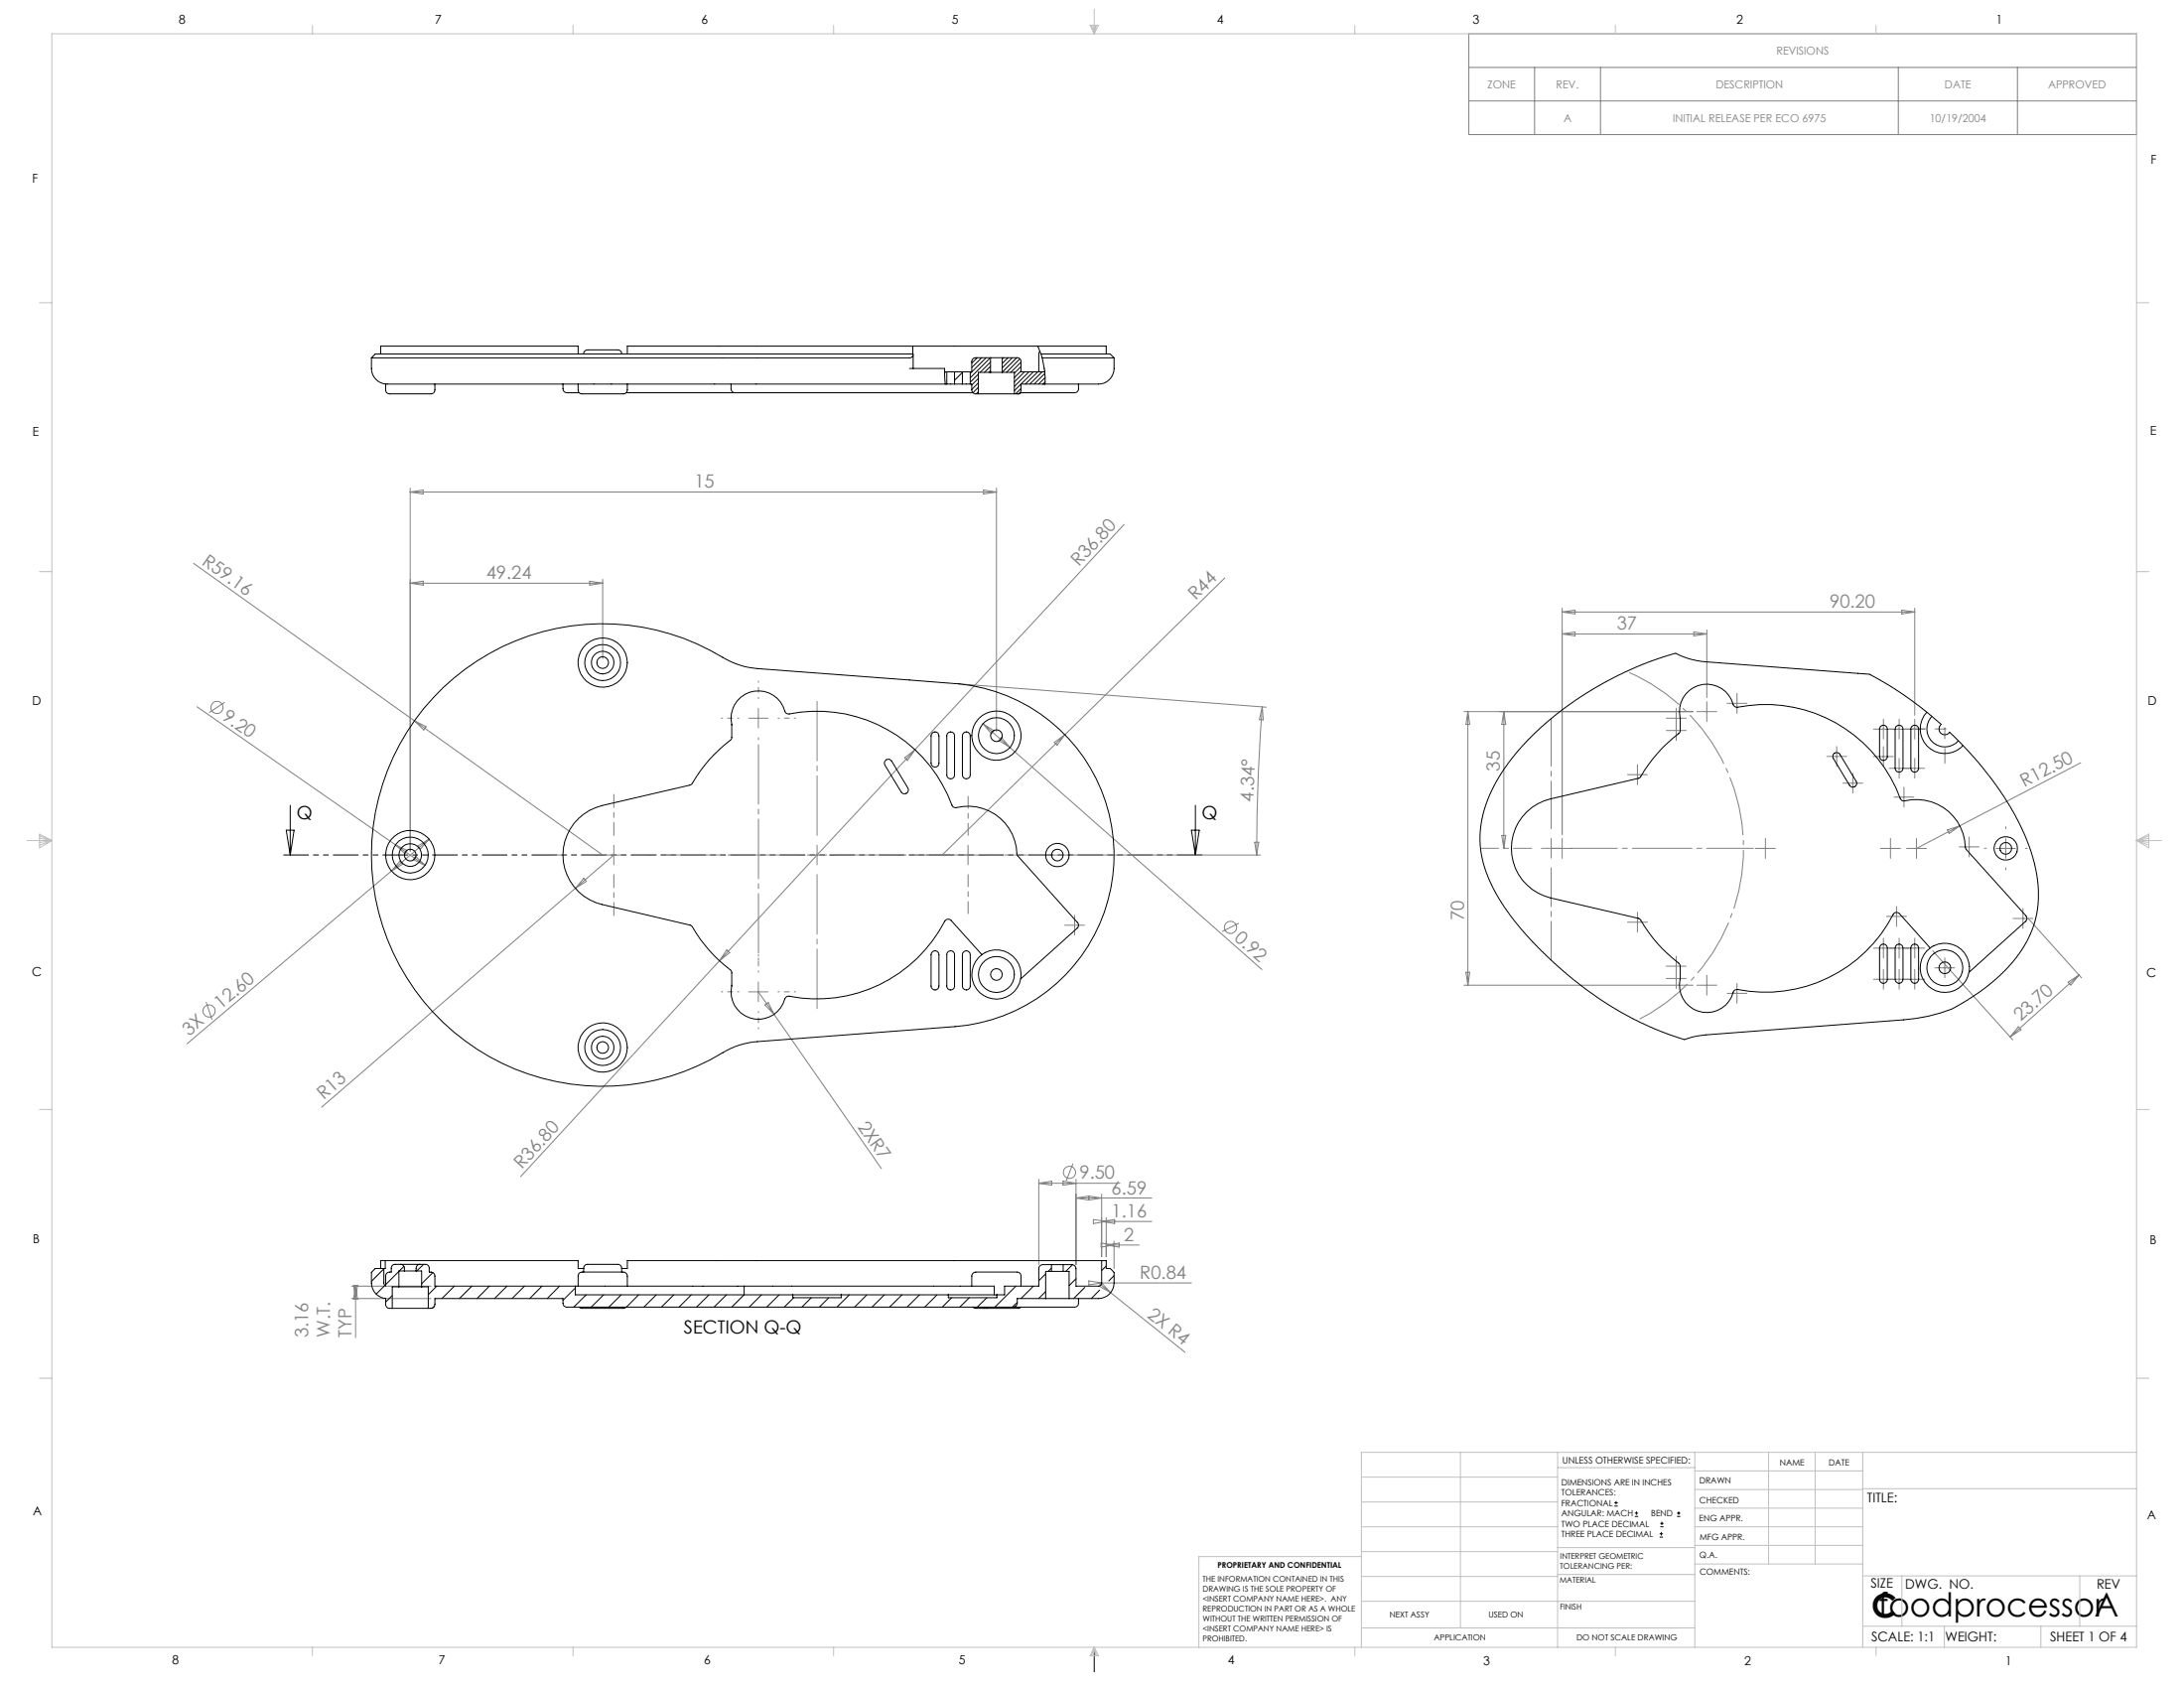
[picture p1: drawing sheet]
<svg xmlns="http://www.w3.org/2000/svg" width="559mm" height="432mm" viewBox="0 0 559 432" stroke-linecap="round" stroke-linejoin="round" font-family="sans-serif">
<g fill="none" stroke="#808080" stroke-width=".25">
<path d="M375.8 8.6h170.9v25.8h-170.9zM375.8 17.3h170.9M392.6 17.3v17.1M409.5 17.3v17.1M485.7 17.3v17.1M516.2 17.3v17.1M375.8 25.8h170.9M105 124.8v92.9M105 125.9l3.3-.6v1.1zM105 125.9h150M251.6 125.3l3.4 .6-3.4 .5zM255 124.8v62.4"/>
<path d="M287.6 134.2l-103.5 111.6M49.5 144.1l104.7 74.6M105 149.2h49.2M105 149.2l3.3-.5v1zM150.9 148.7l3.3 .5-3.3 .5zM154.2 148.2v20.3M313.4 147.8l-40.9 40.1M399.7 155.6v57.9M399.7 156.6l3.3-.5v1zM399.7 156.6h90.2M486.6 156.1l3.3 .5-3.3 .5zM489.9 155.6v27.4"/>
<path d="M57.5 179.6l-4 2.7M245.4 174.9l78.6 6M399.7 162.2h37M399.7 162.2l3.3-.6v1.1zM433.4 161.6l3.3 .6-3.3 .5zM436.7 179.5v5.1M436.7 161.1v17.4M441.9 179.9h5.1M444.4 177.4v5.1M50.4 180.8l58.4 40.6M106 184.4l3 1.5-.6 .8zM191.6 183.7h4.9"/>
<path d="M194 181.2v5M231.5 193.9l2.6-2.1-1.9 2.7zM251.5 185.1l6.9 6.1M251.5 185.1l2.8 1.8-.7 .8zM256.3 188.7l2.1 2.5-2.8-1.8zM258.4 191.2l64.5 56.8M269.8 189.9l2.7-2-2 2.7zM272.5 187.9l-31.4 30.8M323 180.8l-.3 3.5a526.1 526.1 0 0 0-1.2 34.4M323 180.8l.2 3.4-1-.1zM374.6 182h58.6M375.6 182l.5 3.3h-1z"/>
<path d="M375.6 182v70M384.8 182v35M384.8 182l.5 3.3h-1.1zM416.4 198.2h5.1M419 195.6v5.1M426.3 183.7h5.1M426.3 186.9h5.1M428.9 181.2v8.2M434.2 182h5M467.4 193.5h5.1M469.9 191v5M474.1 197.8v5.1"/>
<path d="M479.4 193.5h5M479.4 186.5h13M481.9 184v5.1M481.9 191v5.1M483.4 196.5h9M485.9 184v5.1M485.9 194v5.1M489.9 184v5.1M489.9 194v5.1M495.1 186.5h2.8M497.6 186.2v2.8M532.4 195.1l-42 21.9"/>
<path d="M101.2 216.1l3 1.5-.6 .8zM106.3 219l2.5 2.4-3.1-1.5zM106.9 216.4l2.9-1.7-2.2 2.5zM109.8 214.7l-62 52.3M154.6 218.7h4.9M157.1 218.7l-9.9 8.5M157.1 216.2v5M206.6 218.7h4.9M209.1 216.2v5M245.2 218.7h5M247.7 216.2v5M263.7 218.7h58.8"/>
<path d="M321 215.4h1.1l-.6 3.3zM384.2 213.7h1.1l-.5 3.3zM397.2 217h5M399.7 214.5v5.1M449.2 217h5M451.7 214.5v5.1M471.5 200.3h5.1M481.2 217h5M483.7 214.5v5.1M484.6 203.9h5.1M487.2 201.4v5M487.8 217h5.1"/>
<path d="M490.4 214.5v5.1M498.3 212.3l3.1-1.1-2.7 2zM501.3 216.6h5.1M503.8 214.1v5.1M510.7 217h5M513.2 214.5v5M102.3 220.3l.7 .8-2.8 1.7zM147.2 227.2l-64.9 56M149.4 224.7l.6 .8-2.8 1.7zM272.4 236.7h5.1M275 234.1v5.1M317 236.1l-4.3 2.2"/>
<path d="M416.4 235.9h5.1M419 233.4v5M481.9 240v5.1M482.7 234.4h5.1M485.2 231.9v5.1M485.9 240v5.1M489.9 240v5.1M515.1 235h5M517.6 232.4v5.1M519 235l13.6 15.2M52.7 256.3l1.6 4.6M184.1 245.8l-50.9 55.2"/>
<path d="M185.9 243l.8 .7-2.6 2.1zM191.6 253.7h4.9M194 253.7l4 5.8M194 251.2v5M195.7 257.1l.9-.6 1.4 3zM198 259.5l27.5 39.4M374.6 252h58.6M375.1 248.7h1l-.5 3.3zM426.3 247.2h5.1M426.3 250.3h5.1M428.9 244.6v8.2M434.2 252h5"/>
<path d="M436.7 249.5v5.1M441.9 254.1h5.1M444.4 251.6v5M479.4 250.5h13M479.4 242.5h13M481.9 248v5M485.9 248v5M489.9 248v5M494.5 243.2l20.5 22.8M495.1 247.6h5M497.6 245v5.1M529.1 251.2l2.9-1.8-2.2 2.6z"/>
<path d="M532 249.4l-17.7 15.9M516.4 262.6l.7 .8-2.8 1.9zM274.5 297.7l-1.7 4.4M265.8 301.7v21.8M265.8 302.7h20.8M265.8 302.7l3.3-.5v1zM272 302.2l3.3 .5-3.3 .5zM275.3 301.7v21.8M275.3 306.5h19.4M275.3 306.5l3.3 .5M278.6 306l-3.3 .5M278.6 306v1"/>
<path d="M278.6 306l3.3 .5-3.3 .5M279.8 312l3.2 .5-3.2 .5zM281.7 318l3.3 .5-3.3 .5zM281.9 305.5v16M281.9 312.5h12.8M281.9 312.5l3.3-.5v1zM283 318.5h8.5M283 318.5l3.3-.5v1zM283 311.5v10M285 317.5v7M90 332.2h20.3M90 329h20.3"/>
<path d="M90.5 328.9h1l-.5 3.3zM91 329v13.2M91 329l.5 3.3h-1zM278.6 327.7l3.3 .5-3.3 .5zM281.9 328.2l2.3 2.5-2.9-1.7zM284.2 330.7l19 15.2M304.8 328.2h-23.7l3.1 2.5"/>
<circle cx="55.5" cy="181" r="1.56"/>
<circle cx="314.9" cy="237.2" r="1.55"/>
<circle cx="53.5" cy="258.6" r="1.57"/>
<circle cx="273.6" cy="299.9" r="1.55"/>
</g>
<g fill="none" stroke="#000" stroke-width=".25">
<path d="M95 91.5a6.3 6.3 0 0 0 1.1 5.4 4.1 4.1 0 0 0 2.6 1.3M95 91.5l1-.9h137.6a.89 .89 0 0 1-.9 .9zM97.4 90.6v-2.1h50.5v2.1M98.7 98.2v1.6a1.1 1.1 0 0 0 1.4 1h7.5a6.2 6.2 0 0 0 3.2-.2l.4-.4 .1-2M98.7 98.2h143.6M144 98.2v1.2a1.25 1.25 0 0 0 1.8 1.1h2.4M147.9 98.2v1.6a1.1 1.1 0 0 0 1.5 1h7.4a6.3 6.3 0 0 0 3.3-.2l.3-.4 .1-2M149.3 90.6a1.11 1.11 0 0 1 1.5-1.1h4.8a6 6 0 0 1 3 .2l.4 .4 .1 .5M187 98.2v1.2a1.02 1.02 0 0 0 1 1.1M232.7 94.3h9l.2 3.9M233.5 88.5v2.1M233.6 90.6v3.7"/>
<path d="M241.7 95.1h.6M242 95.1l-.3 .3M242.3 98.2h1.9M242.3 95.1h1.9M242.3 95.1v3.1M244.2 95.1v3.1M244.2 98.2h2M244.2 95.1h2M246.2 98.2h2M246.2 95.1h2M246.2 95.1v3.1M246.2 95.3l-2 2"/>
<path d="M248.2 98.2h.4v1.6a1.02 1.02 0 0 0 1.1 1h.6M248.2 95.1v3.1M250 91.5l-1.4 1.4M250.3 95.7l-2.1 2.1M250.3 96.8l-1.7 1.7M250.3 97.9l-1.7 1.7M250.3 99.1l-1.3 1.4M251.2 91.5l-2.6 2.5M252.3 91.5l-4.1 4M253.4 91.5l-5.2 5.2M253.4 92.6l-2.6 2.6M253.4 93.7l-1.5 1.5"/>
<path d="M253.4 94.8l-.4 .4M253.4 91.5h-3.7a1.02 1.02 0 0 0-1.1 1v2.6h-.4M253.4 95.3h3M253.4 91.5h3M253.4 95.3h-3.1v5.5M253.4 91.5v3.8M256.4 91.5h3.8a.96 .96 0 0 1 1 1v2.6l6.1-.1M256.4 95.3h3.1v5.5M256.4 91.5v3.8M256.8 91.5l-.4 .3M257.9 91.5l-1.5 1.5M259 91.5l-2.6 2.6"/>
<path d="M260.1 91.5l-3.7 3.7M260.9 91.8l-3.4 3.4M261.2 92.6l-2.6 2.6M261.2 93.8l-1.7 1.7M261.2 94.9l-1.7 1.7M261.2 99.4l-1.3 1.4M262.1 95.1l-2.6 2.6M263.3 95.1l-3.8 3.7M264.4 95.1l-4.9 4.8M265.5 88.5h-105v2.1M265.5 88.5h17.5v2.1M265.5 88.5l.8 2.1"/>
<path d="M265.5 95.1l-3.1 3.1M266.1 89.9l-.3 .7v4.5M266.3 90.6h17.8l.9 .9M266.3 90.6l.4 .9M266.7 91.5h18.3M266.7 91.5l.6 3.5 .1 3.2h-6.2v1.6a.96 .96 0 0 1-1 1h-.7M266.7 95.1l-3.2 3.1M267.3 95.5l-2.7 2.7M267.4 96.6l-1.7 1.6M267.4 97.7l-.6 .5M275.9 98.2v1.2a1.02 1.02 0 0 1-.9 1.1h-14.1M285 91.5a6.2 6.2 0 0 1-1.1 5.6 5.7 5.7 0 0 1-4.2 1.1h-12.8"/>
<path d="M160.2 100.5h27.8M188 100.5h60.9M250.3 100.8h9.2M250.3 100.2l-.5 .6M261.2 100.5l-.8 .3M113.4 175.9a59.3 59.3 0 0 1 72.5-7.2l2.2 1 2.2 .8 3.5 .5 50.6 3.9a44 44 0 0 1 40.6 43.8 44 44 0 0 1-40.6 43.9l-50.6 3.9a19.8 19.8 0 0 0-8.9 2.8 59.2 59.2 0 0 1-77.7-14.6 59.2 59.2 0 0 1 6.2-78.8zM226.8 194.3a1.02 1.02 0 0 1 1.3 .4l4.2 6.8a1 1 0 0 1-.4 1.4 1 1 0 0 1-1.3-.3l-4.2-6.9a1.02 1.02 0 0 1 .4-1.4zM238.5 187.5a.97 .97 0 0 1 1.1-.2 .97 .97 0 0 1 .6 .9v7a1.01 1.01 0 0 1-1 1 1.01 1.01 0 0 1-1-1v-7zM242.5 187.5a.97 .97 0 0 1 1.1-.2 .97 .97 0 0 1 .6 .9v10a.99 .99 0 0 1-1 1 .99 .99 0 0 1-.9-1v-10.2zM246.5 187.5a1 1 0 0 1 1.1-.2 1 1 0 0 1 .6 .9v10a1.01 1.01 0 0 1-1 1 1.01 1.01 0 0 1-1-1v-10zM391.1 189.1l3.4-3.3 4.6-3.7 4.3-3.2 4.9-3.1 5.1-2.7 5.1-2.4 5.9-2.3 4.2-1.3a22.2 22.2 0 0 0 7.9 2.2l41.8 3.2 5.3 2.9 3.7 2.5 4.6 3.4 4.8 4a1.48 1.48 0 0 0-.1 2.3 1.48 1.48 0 0 0 2.2-.3l4.5 4.5 3.8 4.3 3.7 4.8 4.3 6.7 2.8 5.6 1.9 5 1.3 5.5 .4 3.9-.1 4.4-.9 4.3-1.9 4.5-2 3.1-3.1 3.8-4.2 3.9-4 3-5.9 3.5a41.6 41.6 0 0 1-12.4 2.8l-50.5 3.8-3.5 .6-2 .6-6-2-7-3.2-6.7-3.8-6.3-4.5-4.1-3.2-5.3-4.7-4-4.2-4-4.5-3-4.2-2.6-4.4-1.8-4.1-.9-3.2-.6-3.9v-3.5l.7-4.1 1.3-4 2.1-4.4 2.4-3.8 2.9-3.7zM469.1 192.9a1 1 0 0 1 1.7 .1l4.1 6.8a.99 .99 0 0 1-.3 1.4 .99 .99 0 0 1-1.4-.3l-4.2-7z"/>
<path d="M481.2 185.8a.99 .99 0 0 1 1.1-.2 .99 .99 0 0 1 .6 .9v7a.99 .99 0 0 1-1 1 .99 .99 0 0 1-1-1v-7.2zM485.2 185.8a1.02 1.02 0 0 1 1.1-.2 1.02 1.02 0 0 1 .6 .9v10a1.01 1.01 0 0 1-1 1 1.01 1.01 0 0 1-1-1v-10zM489.2 185.8a.99 .99 0 0 1 1.1-.2 .99 .99 0 0 1 .6 .9v10a.99 .99 0 0 1-1 1 .99 .99 0 0 1-1-1v-10.2zM493 182.2a6.3 6.3 0 0 0 .3 8.9 6.3 6.3 0 0 0 8.9-.4M494.3 183.3a4.6 4.6 0 0 0 .2 6.6 4.6 4.6 0 0 0 6.6-.4M73.2 212.4h2l-.9 6.3zM74.3 206v12.7M304.8 212.4h2l-.9 6.3zM305.9 206v12.7M238.4 243.7a1 1 0 0 1 1.1-.4 1 1 0 0 1 .7 .9v8a1.01 1.01 0 0 1-1 1 1.01 1.01 0 0 1-1-1v-8zM242.5 243.5a.99 .99 0 0 1 1.1-.2 .99 .99 0 0 1 .6 .9v8a.99 .99 0 0 1-1 1 .99 .99 0 0 1-.9-1v-8.1zM246.5 243.5a1.02 1.02 0 0 1 1.1-.2 1.02 1.02 0 0 1 .6 .9v8a1.01 1.01 0 0 1-1 1 1.01 1.01 0 0 1-1-1v-8z"/>
<path d="M251.2 244.2l-7.9-8.8a.99 .99 0 0 0-1.6 .3 37 37 0 0 1-40.1 19.1l-.5 .3a8.8 8.8 0 0 1-4.4 5.1 7 7 0 0 1-9.5-8.2l-.1-3.6a42.9 42.9 0 0 1-10.3-11.7l-22.7-5.3a13 13 0 0 1-10.1-12.7 13 13 0 0 1 10.1-12.6l22.7-5.4a42.7 42.7 0 0 1 10.4-11.8v-3.4a7.1 7.1 0 0 1 5.3-8.6 7.1 7.1 0 0 1 8.5 5.3l.6 .4a37.1 37.1 0 0 1 42.1 23.7l.7 .3a12.7 12.7 0 0 1 15.9 12.2l15.4 17.2a1.03 1.03 0 0 1-.1 1.4l-14.4 13M481.3 241.7a.98 .98 0 0 1 1.1-.1 .98 .98 0 0 1 .5 .9v8a.99 .99 0 0 1-1 1 .99 .99 0 0 1-1-1v-8.2zM485.2 241.8a1 1 0 0 1 1.1-.2 1 1 0 0 1 .6 .9v8a1.01 1.01 0 0 1-1 1 1.01 1.01 0 0 1-1-1v-8zM489.1 242a1 1 0 0 1 1.1-.4 1 1 0 0 1 .7 .9v8a.99 .99 0 0 1-1 1 .99 .99 0 0 1-1-1v-8.2zM493.9 242.5l-7.9-8.7a.99 .99 0 0 0-1.6 .2 36.9 36.9 0 0 1-40.1 19.1l-.7 .4a7 7 0 0 1-8.5 5.4 7 7 0 0 1-5.2-8.6l-.1-3.6a42.5 42.5 0 0 1-10.3-11.7l-22.8-5.3a13 13 0 0 1-10-12.7 13 13 0 0 1 10-12.6l22.8-5.4a43.8 43.8 0 0 1 10.3-11.7l.1-3.6a7 7 0 0 1 5.2-8.5 7 7 0 0 1 8.5 5.3l.7 .4a37.1 37.1 0 0 1 42.1 23.7l.4 .3a13 13 0 0 1 14.8 6.8 12.5 12.5 0 0 1 1.2 5.1l.2 .4 15.4 17.1a.98 .98 0 0 1-.1 1.4l-14.5 13M98.2 324.6l-3.2 3.2M98.2 324.5h-2.2l-1 1a6.4 6.4 0 0 0 1.1 5.4 3.9 3.9 0 0 0 2.6 1.2v1.6a1.02 1.02 0 0 0 1 1h.7M98.5 328.8l-2.3 2.2M98.6 322.5v2h-.4M98.6 322.5h49.3v2h1.4M98.6 322.5h-1.2v2M100.4 334.7h9.2"/>
<path d="M100.4 331.4l-1.7 1.7M102.1 325.2l-3.4 3.4M102.1 329.2h5.8M102.1 329.2h-1.7v5.5M102.5 323.4h5M102.5 323.4a.96 .96 0 0 1 1 1v.7M102.5 323.4h-1.4a.96 .96 0 0 0-1 1v1a1.1 1.1 0 0 0-1.4 1v2.5l-.5-.6v-3.8M103.4 323.9l-1.2 1.2M103.5 325.1h3M103.5 325.1h-1.4v4.1M106.5 325.1h1.4v4.1M107.5 323.4a.96 .96 0 0 0-1 1v.7"/>
<path d="M107.5 323.4h1.3a.96 .96 0 0 1 1 1v1a1.13 1.13 0 0 1 1.5 1v2.6h35.9M107.9 329.2h1.7v5.5M108.4 323.4l-1.8 1.7M110.7 325.5l-2.8 2.9M111.2 334l-.6 .6M111.7 329l-2.1 2.2M116.2 329l-3.1 3.2M120.7 329l-3.2 3.2M125.2 329l-3.1 3.2M129.7 329l-3.2 3.2M134.2 329l-3.2 3.2M138.7 329l-3.2 3.2"/>
<path d="M143.2 329l-3.2 3.2M147.2 329.5l-3.2 3.1M147.2 329h43.2M147.2 329v2.2h55.6M147.9 329v-2.6a1.07 1.07 0 0 1 1.4-1h8.6a2.56 2.56 0 0 1 2.4 .5l.2 .5v2.6M148.2 334.4a2.78 2.78 0 0 0 2.3 .3h7.4a2.78 2.78 0 0 0 2.3-.3M149.3 325.4v-1a1.08 1.08 0 0 1 1.4-1h6.7a1.22 1.22 0 0 1 1.7 1v1M150 331.2l-3.2 3.2M154.4 331.2l-3.1 3.2M158.9 331.2l-3.1 3.2M163.4 331.2l-3.1 3.2M167.9 331.2l-3.2 3.2"/>
<path d="M172.4 331.2l-3.2 3.2M176.9 331.2l-3.2 3.2M181.4 331.2l-3.2 3.2M185.9 331.2l-3.2 3.2M190.4 329h64v2.2M190.4 329v2.2l-3.2 3.2M194.8 331.2l-3.1 3.2M199.4 331.2l-3.2 3.2M202.8 331.2h12.4M202.8 331.2v.8h12.4v-.8M203.1 332l-2.4 2.4M207.6 332l-2.4 2.4"/>
<path d="M212.1 332l-2.4 2.4M215.2 331.2h27.4M217.3 331.2l-3.2 3.2M221.8 331.2l-3.1 3.2M226.3 331.2l-3.2 3.2M230.8 331.2l-3.2 3.2M235.3 331.2l-3.2 3.2M239.7 331.2l-3.1 3.2M242.6 331.2h12.5M242.6 331.2v.8h12.5v-.8M243.5 332l-2.4 2.4M248 332l-2.4 2.4"/>
<path d="M248.6 329v-2.6a1.12 1.12 0 0 1 1.4-1h8.7a2.56 2.56 0 0 1 2.4 .5l.1 3.1M248.9 334.4h.1a2.61 2.61 0 0 0 2.1 .3h9.5l.6-.3M252.5 332l-2.5 2.4M259.2 334.4h-114.2a.96 .96 0 0 1-1-1v-1.2h-32.7v1.5a1.02 1.02 0 0 1-1 1h-.7M259.9 329l-5.3 5.4M260.3 333.2l-1.3 1.2M264.4 329l-3.2 3.2M267.5 330.4l-1.8 1.8M267.5 325.9l-1.7 1.7M267.5 332.2h6M267.5 332.2h-7.2l-.1 1.2a.96 .96 0 0 1-1 1M269 324.4l-.8 .8"/>
<path d="M269 325.2h3M269 323.5h3M269 323.5h-2.2a1.09 1.09 0 0 0-1 1v4.5h-8.8v2.2h-1.9M269 323.5v1.7M269 325.2h-1.5v7M272 323.5v1.7M272 325.2h1.5v7M274.4 323.5l-1.7 1.7M275.3 327.1l-1.8 1.8M275.9 332.2v1.2a.96 .96 0 0 1-.9 1h-15.8M277.6 329.3l-2.9 2.9M281.3 330l-2.1 2.2"/>
<path d="M281.9 322.5v5.7a.85 .85 0 0 1-.8 .8h-5.8v-4.5a1.09 1.09 0 0 0-1-1h-2.3M281.9 322.5h-121.4v2h-1.4M281.9 322.5h1.1v2h1.1l.9 1a6.2 6.2 0 0 1-1.1 5.5 4.2 4.2 0 0 1-2.8 1.2h-7.6M283 323.8l-1.1 1.2M285 326.3l-1.3 1.4M413.1 385.3h.8M413.1 384.4h.8M413.5 384v.8M418.3 387.9h.8M418.3 387.1h.8M418.7 386.6v.9M424.6 393.2h.9"/>
<path d="M424.6 392.4h.9M424.8 390.6h.8M424.8 389.7h.8M425.1 391.9v.9M425.2 389.3v.8M429.1 387.9h.8M429.1 387.1h.8M429.5 386.6v.9M280 421.4v6.3"/>
<circle cx="154.2" cy="169.5" r="4.6"/>
<circle cx="154.2" cy="169.5" r="1.49"/>
<circle cx="154.2" cy="169.5" r="2.9"/>
<circle cx="154.2" cy="169.5" r="6.3"/>
<circle cx="254.9" cy="188.2" r="6.3"/>
<circle cx="254.9" cy="188.2" r="1.49"/>
<circle cx="254.9" cy="188.2" r="4.6"/>
<circle cx="105" cy="218.7" r="6.3"/>
<circle cx="105" cy="218.7" r="4.6"/>
<circle cx="105" cy="218.7" r="2.9"/>
<circle cx="105" cy="218.7" r="1.51"/>
<circle cx="270.5" cy="218.7" r="1.5"/>
<circle cx="270.5" cy="218.7" r="2.99"/>
<circle cx="513.2" cy="217" r="3"/>
<circle cx="513.2" cy="217" r="1.51"/>
<circle cx="254.9" cy="249.3" r="6.3"/>
<circle cx="254.9" cy="249.3" r="1.49"/>
<circle cx="254.9" cy="249.3" r="4.6"/>
<circle cx="497.6" cy="247.6" r="4.6"/>
<circle cx="497.6" cy="247.6" r="1.51"/>
<circle cx="497.6" cy="247.6" r="6.3"/>
<circle cx="154.2" cy="268" r="2.9"/>
<circle cx="154.2" cy="268" r="6.3"/>
<circle cx="154.2" cy="268" r="1.49"/>
<circle cx="154.2" cy="267.9" r="4.6"/>
</g>
<path d="M418.8 261.1a49.2 49.2 0 0 0 27.3-45.5 49.2 49.2 0 0 0-29.9-43.9" fill="none" stroke="#808080" stroke-width=".25" stroke-dasharray="15.2 1.3 1.3 1.3" stroke-dashoffset="-.8" stroke-linecap="butt"/>
<path d="M307.9 218.7h-235.6" fill="none" stroke="#000" stroke-width=".25" stroke-dasharray="6.3 1.3 1.3 1.3 1.3 1.3" stroke-dashoffset="-.3"/>
<path d="M152.1 218.7h-10.5M157.1 213.7v-10.5M162.1 218.7h10.5M157.1 223.7v10.5" fill="none" stroke="#808080" stroke-width=".25" stroke-dasharray="15.2 1.3 1.3 1.3" stroke-dashoffset="11.9"/>
<g fill="none" stroke="#808080" stroke-width=".25" stroke-dasharray="15.2 1.3 1.3 1.3">
<path d="M492.6 186.5h-3.8M497.6 191.5v3.8M204.1 218.7h-34.3M209.1 213.7v-34.3M214.1 218.7h34.3M396.9 217v-2.5M396.9 217h-2.5M396.9 217v2.5M396.9 217h2.5M508.2 217h-.5M513.2 212v-.5M518.2 217h.5"/>
<path d="M209.1 223.7v34.3M513.2 222v.5"/>
</g>
<path d="M242.7 218.7h-10M247.7 213.7v-10M252.7 218.7h10M247.7 223.7v10" fill="none" stroke="#808080" stroke-width=".25" stroke-dasharray="15.2 1.3 1.3 1.3" stroke-dashoffset="12.1"/>
<path d="M194.1 178.7v-4.5M189.1 183.7h-4.5M199.1 183.7h4.5M189.1 253.7h-4.5M194.1 248.7v-4.5M194.1 258.7v4.5M199.1 253.7h4.5" fill="none" stroke="#808080" stroke-width=".25" stroke-dasharray="15.2 1.3 1.3 1.3" stroke-dashoffset="14.9"/>
<path d="M194.1 188.7v56.9" fill="none" stroke="#808080" stroke-width=".25" stroke-dasharray="15.2 1.3 1.3 1.3" stroke-dashoffset="-1.8"/>
<path d="M396.9 212v-28.2" fill="none" stroke="#808080" stroke-width=".25" stroke-dasharray="15.2 1.3 1.3 1.3" stroke-dashoffset="3.1"/>
<path d="M391.9 217h-13.1" fill="none" stroke="#808080" stroke-width=".25" stroke-dasharray="15.2 1.3 1.3 1.3" stroke-dashoffset="10.6"/>
<path d="M396.9 222v23.6" fill="none" stroke="#808080" stroke-width=".25" stroke-dasharray="15.2 1.3 1.3 1.3" stroke-dashoffset="5.4"/>
<path d="M401.9 217h46.8" fill="none" stroke="#808080" stroke-width=".25" stroke-dasharray="15.2 1.3 1.3 1.3" stroke-dashoffset="3.3"/>
<g fill="none" stroke="#c0c0c0" stroke-width=".25">
<path d="M13.3 8.6h533.4v412.8h-533.4zM79.9 6.5v2.1M146.6 6.5v2.1M213.3 6.5v2.1M278.9 6.5h2.2l-1.1 2.1zM279.1 6.5l.9 2.1M279.6 6.5l.4 2.1M280 2.4v6.2M280.3 6.5l-.3 2.1M280.6 6.5l-.6 2.1M346.6 6.5v2.1M413.3 6.5v2.1"/>
<path d="M480 6.5v2.1M10.1 77.4h3.2M546.7 77.4h3.1M10.1 146.2h3.2M546.7 146.2h3.1M6.9 215h6.4M10.1 213.4l3.2 1.6-3.2 1.9zM10.1 213.8l3.2 1.2M10.1 214.4l3.2 .6M13.3 215l-3.2 1.2M13.3 215l-3.2 .5M546.7 215h6.3"/>
<path d="M546.7 215l3.1 .5M546.7 215l3.1 1.2M546.7 215l3.1-1.6v3.5zM549.8 214.4l-3.1 .6M549.8 213.8l-3.1 1.2M10.1 283.8h3.2M546.7 283.8h3.1M10.1 352.6h3.2M546.7 352.6h3.1M348.3 377.9h50.2M373.7 371.5v44.9M398.5 371.5v49.9"/>
<path d="M398.5 375.4h35.1M433.6 371.5v49.9M433.6 376.3h43M452.5 371.5v28.6M464.4 371.5v28.6M476.6 371.5v49.9M546.7 371.5h-198.4v49.9M348.3 396.9h50.2M348.3 390.6h50.2M348.3 384.2h50.2M348.3 398.2h-41.6v23.2M398.5 395.9h35.1"/>
<path d="M433.6 385.8h43M433.6 381h43M433.6 390.6h43M433.6 395.3h43M476.6 380.8h70.1M348.3 416.4h85.3M348.3 409.6h85.3M348.3 403.3h50.2M398.5 402.8h35.1M433.6 400.1h43M476.6 416h70.1M476.6 403.1h70.1"/>
<path d="M486.6 403.1v12.9M497.5 416v5.4M522.2 416v5.4M532.1 403.1v12.9M79.9 421.4v2.1M146.6 421.4v2.1M213.3 421.4v2.1M280 421.4l1.1 2.2h-2.2zM280 421.4l.6 2.2M280 421.4l-.9 2.2M280 421.4l-.4 2.2M280 421.4l.3 2.2"/>
<path d="M346.6 421.4v2.1M413.3 421.4v2.1M480 421.4v2.1"/>
</g>
<g font-size="8.5">
<text x="478.9" y="413.7">C</text>
<text x="480.6" y="413.5">foodprocessorA</text>
</g>
<g font-size="4.7" fill="#808080">
<text x="177.6" y="124.8">15</text>
<text x="51.4" y="144.2" transform="rotate(35 51.4 144.2)">R59.16</text>
<text x="124.4" y="148.2">49.24</text>
<text x="276" y="145.1" transform="rotate(-47 276 145.1)">R36.80</text>
<text x="305.9" y="153.7" transform="rotate(-44 305.9 153.7)">R44</text>
<text x="468.2" y="155.5">90.20</text>
<text x="413.7" y="161.1">37</text>
<text x="56.6" y="183.9" transform="rotate(35 56.6 183.9)">9.20</text>
<text x="383.8" y="197.2" transform="rotate(-90 383.8 197.2)">35</text>
<text x="517.9" y="201.5" transform="rotate(-28 517.9 201.5)">R12.50</text>
<text x="320.7" y="205.1" transform="rotate(-88 320.7 205.1)">4.34°</text>
<text x="374.6" y="235.5" transform="rotate(-90 374.6 235.5)">70</text>
<text x="315.6" y="240.2" transform="rotate(41 315.6 240.2)">0.92</text>
<text x="56.6" y="258.3" transform="rotate(-40 56.6 258.3)">12.60</text>
<text x="517" y="261.5" transform="rotate(-42 517 261.5)">23.70</text>
<text x="48.4" y="265.2" transform="rotate(-40 48.4 265.2)">3X</text>
<text x="82.8" y="281.4" transform="rotate(-41 82.8 281.4)">R13</text>
<text x="219.3" y="288.2" transform="rotate(55 219.3 288.2)">2XR7</text>
<text x="133.5" y="299.1" transform="rotate(-47 133.5 299.1)">R36.80</text>
<text x="276.2" y="301.6">9.50</text>
<text x="284.4" y="305.4">6.59</text>
<text x="284.4" y="311.4">1.16</text>
<text x="287.6" y="317.5">2</text>
<text x="291.7" y="327.2">R0.84</text>
<text x="293.3" y="336.7" transform="rotate(39 293.3 336.7)">2X R4</text>
<text x="78.9" y="342.2" transform="rotate(-90 78.9 342.2)">3.16</text>
<text x="84.4" y="342.2" transform="rotate(-90 84.4 342.2)">W.T.</text>
<text x="90" y="342.2" transform="rotate(-90 90 342.2)">TYP</text>
</g>
<g font-size="4.7">
<text x="75.9" y="209.5">Q</text>
<text x="307.5" y="209.5">Q</text>
<text x="175" y="341.1">SECTION Q-Q</text>
</g>
<g font-size="3.4">
<text x="477.8" y="384.2">TITLE:</text>
<text x="478.7" y="406.3">SIZE</text>
<text x="487.5" y="406.3">DWG. NO.</text>
<text x="536.5" y="406.4">REV</text>
<text x="478.8" y="419.8">SCALE: 1:1</text>
<text x="497.7" y="419.9">WEIGHT:</text>
<text x="524.5" y="419.8">SHEET 1 OF 4</text>
</g>
<g font-size="3.2">
<text x="45.7" y="6.1">8</text>
<text x="111.3" y="6.1">7</text>
<text x="179.5" y="6.1">6</text>
<text x="243.5" y="6.1">5</text>
<text x="311.3" y="6">4</text>
<text x="376.8" y="6.1">3</text>
<text x="444.3" y="6.1">2</text>
<text x="510.7" y="6">1</text>
<text x="550.3" y="41.8">F</text>
<text x="8.2" y="46.6">F</text>
<text x="8.4" y="111.5">E</text>
<text x="550.1" y="111.2">E</text>
<text x="8.2" y="180.2">D</text>
<text x="549.6" y="180.4">D</text>
<text x="8.2" y="249.7">C</text>
<text x="549.2" y="249.9">C</text>
<text x="8.4" y="318">B</text>
<text x="550" y="318.2">B</text>
<text x="8.4" y="387.6">A</text>
<text x="549.4" y="388.7">A</text>
<text x="44.1" y="425.8">8</text>
<text x="112.2" y="425.8">7</text>
<text x="180.2" y="425.8">6</text>
<text x="245.3" y="425.7">5</text>
<text x="314.1" y="425.7">4</text>
<text x="379.5" y="425.8">3</text>
<text x="446.4" y="425.8">2</text>
<text x="513.1" y="425.8">1</text>
</g>
<g font-size="2.8" fill="#808080">
<text x="454.5" y="14">REVISIONS</text>
<text x="380.6" y="22.6">ZONE</text>
<text x="398.2" y="22.6">REV.</text>
<text x="439" y="22.6">DESCRIPTION</text>
<text x="497.6" y="22.6">DATE</text>
<text x="524" y="22.6">APPROVED</text>
<text x="400.1" y="31.2">A</text>
<text x="428" y="31.2">INITIAL RELEASE PER ECO 6975</text>
<text x="493.7" y="31.2">10/19/2004</text>
</g>
<text font-size="2.4" x="399.7" y="374.3">UNLESS OTHERWISE SPECIFIED:</text>
<g font-size="2.2">
<text x="455.4" y="374.8">NAME</text>
<text x="467.9" y="374.8">DATE</text>
<text x="399.5" y="379.9">DIMENSIONS ARE IN INCHES</text>
<text x="399.5" y="382.6">TOLERANCES:</text>
<text x="434.8" y="379.6">DRAWN</text>
<text x="399.5" y="385.2">FRACTIONAL</text>
<text x="399.5" y="387.9">ANGULAR: MACH</text>
<text x="422.4" y="387.9">BEND</text>
<text x="434.8" y="389.1">ENG APPR.</text>
<text x="434.8" y="384.5">CHECKED</text>
<text x="399.5" y="390.5">TWO PLACE DECIMAL</text>
<text x="399.5" y="393.2">THREE PLACE DECIMAL</text>
<text x="434.9" y="393.9">MFG APPR.</text>
<text x="434.8" y="398.6">Q.A.</text>
<text x="434.9" y="402.8">COMMENTS:</text>
</g>
<g font-size="2.1">
<text x="355.5" y="413.9">NEXT ASSY</text>
<text x="380.8" y="413.9">USED ON</text>
<text x="366.9" y="419.7">APPLICATION</text>
<text x="403.4" y="419.7">DO NOT SCALE DRAWING</text>
</g>
<g font-size="2">
<text x="311.5" y="401.1">PROPRIETARY AND CONFIDENTIAL</text>
<text x="399.2" y="398.8">INTERPRET GEOMETRIC</text>
<text x="399.2" y="401.3">TOLERANCING PER:</text>
<text x="307.7" y="404.7">THE INFORMATION CONTAINED IN THIS</text>
<text x="307.7" y="407.2">DRAWING IS THE SOLE PROPERTY OF</text>
<text x="399.1" y="404.8">MATERIAL</text>
<text x="307.7" y="409.7">&lt;INSERT COMPANY NAME HERE&gt;. ANY</text>
<text x="307.7" y="412.3">REPRODUCTION IN PART OR AS A WHOLE</text>
<text x="399.1" y="411.7">FINISH</text>
<text x="307.7" y="414.8">WITHOUT THE WRITTEN PERMISSION OF</text>
<text x="307.7" y="417.3">&lt;INSERT COMPANY NAME HERE&gt; IS</text>
<text x="307.7" y="419.8">PROHIBITED.</text>
</g>
</svg>
